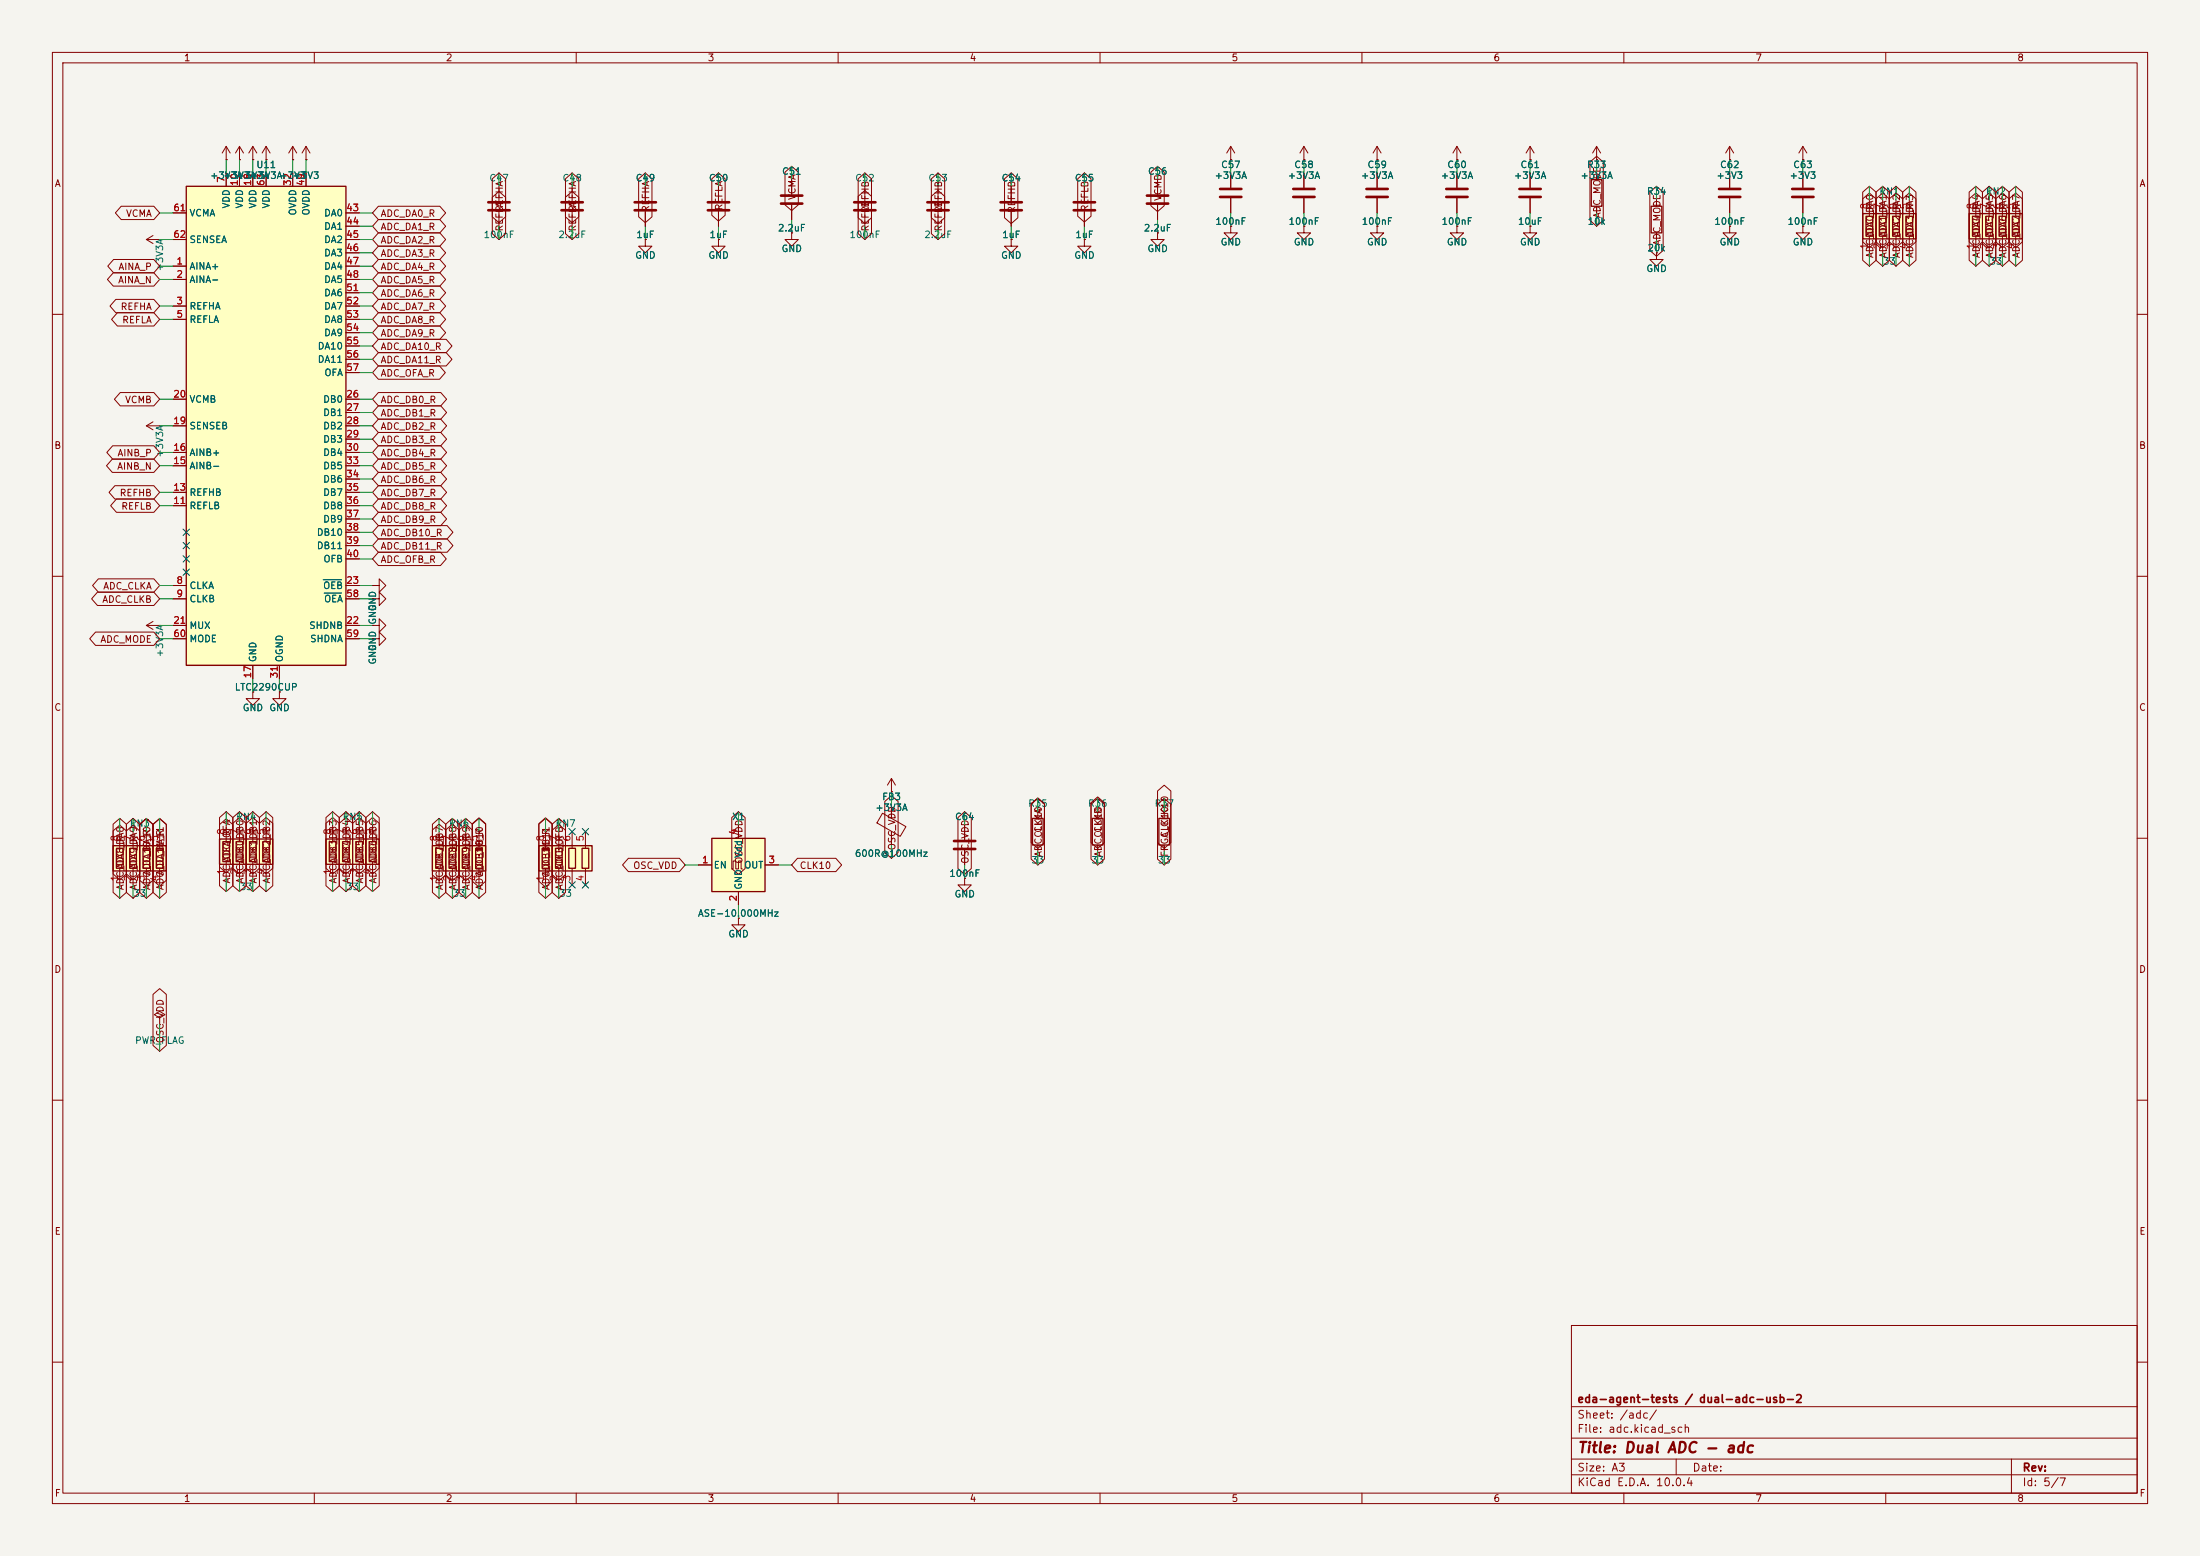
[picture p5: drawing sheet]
<svg xmlns="http://www.w3.org/2000/svg" width="420mm" height="297mm" viewBox="0 0 420 297" stroke-linecap="round" stroke-linejoin="round" font-family="sans-serif">
<path d="M0 0h420v297h-420z" fill="#f5f4ef" stroke="#f5f4ef" stroke-width=".19"/>
<g fill="none" stroke="#840000" stroke-width=".19">
<path d="M10 10h400v277h-400zM12 12h396v273h-396zM60 10v2M110 10v2M160 10v2M210 10v2M260 10v2M310 10v2M360 10v2M43.2 30.5h.1M43.2 27.9l-.8 1.3M43.2 27.9l.7 1.3"/>
<path d="M43.2 27.9v2.6M45.7 30.5h.1M45.7 27.9l-.7 1.3M45.7 27.9l.8 1.3M45.7 27.9v2.6M48.3 30.5h.1M48.3 27.9l-.8 1.3M48.3 27.9l.7 1.3M48.3 27.9v2.6M50.8 30.5h.1M50.8 27.9l-.8 1.3M50.8 27.9l.8 1.3"/>
<path d="M50.8 27.9v2.6M55.9 30.5h.1M55.9 27.9l-.8 1.3M55.9 27.9l.7 1.3M55.9 27.9v2.6M58.4 30.5h.1M58.4 27.9l-.7 1.3M58.4 27.9l.8 1.3M58.4 27.9v2.6M137.2 35.6v2.8M151.1 34.3v2.8M151.1 39.1v2.8"/>
<path d="M165.1 35.6v2.8M179.1 35.6v2.8M193 35.6v2.8M207 35.6v2.8M221 34.3v2.8M221 39.1v2.8M234.9 30.5h.1M234.9 27.9l-.7 1.3M234.9 27.9l.8 1.3M234.9 27.9v2.6M234.9 33v2.8M234.9 37.8v2.8"/>
<path d="M248.9 30.5h.1M248.9 27.9l-.7 1.3M248.9 27.9l.8 1.3M248.9 27.9v2.6M248.9 33v2.8M248.9 37.8v2.8M262.9 30.5h.1M262.9 27.9l-.8 1.3M262.9 27.9l.8 1.3M262.9 27.9v2.6M262.9 33v2.8M262.9 37.8v2.8"/>
<path d="M278.1 33v2.8M278.1 37.8v2.8M137.2 45.7v1.3h1.2l-1.2 1.3-1.3-1.3h1.3M137.2 45.7h.1M137.2 40.4v2.8M151.1 44.5v1.2h1.3l-1.3 1.3-1.2-1.3h1.2M151.1 44.5h.1M165.1 40.4v2.8M179.1 40.4v2.8M193 45.7v1.3h1.3l-1.3 1.3-1.2-1.3h1.2M193 45.7h.1M193 40.4v2.8"/>
<path d="M207 45.7v1.3h1.3l-1.3 1.3-1.3-1.3h1.3M207 45.7h.1M207 40.4v2.8M221 44.5v1.2h1.2l-1.2 1.3-1.3-1.3h1.3M221 44.5h.1M234.9 43.2v1.3h1.3l-1.3 1.2-1.2-1.2h1.2M234.9 43.2h.1M248.9 43.2v1.3h1.3l-1.3 1.2-1.3-1.2h1.3M248.9 43.2h.1M262.9 43.2v1.3h1.3l-1.3 1.2-1.3-1.2h1.3M262.9 43.2h.1M10 60h2"/>
<path d="M408 60h2M10 110h2M71.1 111.8h1.3v-1.3l1.3 1.3-1.3 1.2v-1.2M71.1 111.8h.1M71.1 119.4h1.3v-1.3l1.3 1.3-1.3 1.3v-1.3M71.1 119.4h.1M71.1 114.3h1.3v-1.3l1.3 1.3-1.3 1.3v-1.3M71.1 114.3h.1M408 110h2M71.1 121.9h1.3v-1.2l1.3 1.2-1.3 1.3v-1.3M71.1 121.9h.1M10 160h2"/>
<path d="M408 160h2M10 210h2M408 210h2M300 253h108v32h-108zM10 260h2M300 278.5h108M300 274.5h108M300 268.5h108M320 278.5v3M384 278.5v6.5M408 260h2M60 285v2"/>
<path d="M110 285v2M160 285v2M210 285v2M260 285v2M300 281.5h108M310 285v2M360 285v2"/>
</g>
<g fill="none" stroke="#840000" stroke-width=".51">
<path d="M135.1 38.6h4.1M149.1 37.3h4.1M149.1 38.9h4.1M163.1 38.6h4M177 38.6h4.1M191 38.6h4.1M205 38.6h4M218.9 37.3h4.1M218.9 38.9h4.1M232.9 36.1h4.1M232.9 37.6h4.1M246.9 36.1h4.1"/>
<path d="M246.9 37.6h4.1M260.9 36.1h4M260.9 37.6h4M276.1 36.1h4.1M276.1 37.6h4.1M135.1 40.1h4.1M163.1 40.1h4M177 40.1h4.1M191 40.1h4.1M205 40.1h4"/>
</g>
<path d="M375.9 40.8h10.2v4.8h-10.2z" fill="#ffffc2"/>
<path d="M375.9 40.8h10.2v4.8h-10.2zM376.6 41.3h1.2v3.8h-1.2zM379.1 41.3h1.3v3.8h-1.3zM381.6 41.3h1.3v3.8h-1.3zM384.2 41.3h1.2v3.8h-1.2zM197.1 156.2h2v5.1h-2zM208.5 156.2h2.1v5.1h-2.1zM221.2 156.2h2.1v5.1h-2.1z" fill="none" stroke="#840000" stroke-width=".25"/>
<g fill="none" stroke="#840000" stroke-width=".19">
<path d="M377.2 38.1v3.2M379.7 38.1v3.2M382.3 38.1v3.2M384.8 38.1v3.2M377.2 45.1v3.2M379.7 45.1v3.2M382.3 45.1v3.2M384.8 45.1v3.2M168.5 155.2l4.4 2.6-1 1.8-4.5-2.5zM170.2 151.1h.1M170.2 148.6l-.8 1.3M170.2 148.6l.7 1.3"/>
<path d="M170.2 148.6v2.5M170.2 153.7v2.5M170.2 158.7v2.6M184.1 157.5v2.8M198.1 154.9v1.3M209.5 154.9v1.3M222.2 154.9v1.3M184.1 167.6v1.3h1.3l-1.3 1.3-1.2-1.3h1.2M184.1 167.6h.1M184.1 162.3v2.8M198.1 161.3v1.3M209.5 161.3v1.3"/>
<path d="M222.2 161.3v1.3"/>
</g>
<path d="M182.1 160.5h4.1M182.1 162.1h4.1" fill="none" stroke="#840000" stroke-width=".51"/>
<path d="M102.9 161.4h10.1v4.8h-10.1z" fill="#ffffc2"/>
<path d="M102.9 161.4h10.1v4.8h-10.1zM103.5 161.9h1.3v3.8h-1.3zM106 161.9h1.3v3.8h-1.3zM108.6 161.9h1.3v3.8h-1.3zM111.1 161.9h1.3v3.8h-1.3z" fill="none" stroke="#840000" stroke-width=".25"/>
<path d="M104.1 158.8v3.1M106.7 158.8v3.1M109.2 158.8v3.1M111.8 158.8v3.1M104.1 165.7v3.2M106.7 165.7v3.2M109.2 165.7v3.2M111.8 165.7v3.2M141 175.3v1.2h1.2l-1.2 1.3-1.3-1.3h1.3M141 175.3h.1" fill="none" stroke="#840000" stroke-width=".19"/>
<path d="M135.9 160h10.1v10.2h-10.1z" fill="#ffffc2"/>
<path d="M135.9 160h10.1v10.2h-10.1z" fill="none" stroke="#840000" stroke-width=".25"/>
<path d="M141 157.5v2.5M133.3 165.1h2.6M139.7 165.9h.3v-1.6h.5v1.6h.5v-1.6h.5v1.6h.2M141 170.2v2.5M146 165.1h2.6" fill="none" stroke="#840000" stroke-width=".19"/>
<path d="M82.5 161.4h10.2v4.8h-10.2z" fill="#ffffc2"/>
<path d="M82.5 161.4h10.2v4.8h-10.2zM83.2 161.9h1.3v3.8h-1.3zM85.7 161.9h1.3v3.8h-1.3zM88.3 161.9h1.2v3.8h-1.2zM90.8 161.9h1.3v3.8h-1.3z" fill="none" stroke="#840000" stroke-width=".25"/>
<path d="M83.8 158.8v3.1M86.4 158.8v3.1M88.9 158.8v3.1M91.4 158.8v3.1M83.8 165.7v3.2M86.4 165.7v3.2M88.9 165.7v3.2M91.4 165.7v3.2" fill="none" stroke="#840000" stroke-width=".19"/>
<path d="M62.2 160.1h10.2v4.9h-10.2z" fill="#ffffc2"/>
<path d="M62.2 160.1h10.2v4.9h-10.2zM62.9 160.7h1.2v3.8h-1.2zM65.4 160.7h1.3v3.8h-1.3zM67.9 160.7h1.3v3.8h-1.3zM70.5 160.7h1.3v3.8h-1.3z" fill="none" stroke="#840000" stroke-width=".25"/>
<path d="M63.5 157.5v3.2M66 157.5v3.2M68.6 157.5v3.2M71.1 157.5v3.2M63.5 164.5v3.1M66 164.5v3.1M68.6 164.5v3.1M71.1 164.5v3.1" fill="none" stroke="#840000" stroke-width=".19"/>
<path d="M41.9 160.1h10.2v4.9h-10.2z" fill="#ffffc2"/>
<path d="M41.9 160.1h10.2v4.9h-10.2zM42.5 160.7h1.3v3.8h-1.3zM45.1 160.7h1.3v3.8h-1.3zM47.6 160.7h1.3v3.8h-1.3zM50.2 160.7h1.2v3.8h-1.2z" fill="none" stroke="#840000" stroke-width=".25"/>
<path d="M43.2 157.5v3.2M45.7 157.5v3.2M48.3 157.5v3.2M50.8 157.5v3.2M43.2 164.5v3.1M45.7 164.5v3.1M48.3 164.5v3.1M50.8 164.5v3.1" fill="none" stroke="#840000" stroke-width=".19"/>
<path d="M21.6 161.4h10.1v4.8h-10.1z" fill="#ffffc2"/>
<path d="M21.6 161.4h10.1v4.8h-10.1zM22.2 161.9h1.3v3.8h-1.3zM24.8 161.9h1.2v3.8h-1.2zM27.3 161.9h1.3v3.8h-1.3zM29.8 161.9h1.3v3.8h-1.3z" fill="none" stroke="#840000" stroke-width=".25"/>
<g fill="none" stroke="#840000" stroke-width=".19">
<path d="M278.1 30.5h.1M278.1 27.9l-.7 1.3M278.1 27.9l.8 1.3M278.1 27.9v2.6M22.9 158.8v3.1M25.4 158.8v3.1M27.9 158.8v3.1M30.5 158.8v3.1M22.9 165.7v3.2M25.4 165.7v3.2M27.9 165.7v3.2M30.5 165.7v3.2"/>
<path d="M30.5 194.3l1-.6-1-.7-1 .7 1 .6v1.3M30.5 195.6h.1"/>
</g>
<path d="M355.6 40.8h10.2v4.8h-10.2z" fill="#ffffc2"/>
<path d="M303.8 34.3h2v5.1h-2zM315.2 39.4h2v5.1h-2zM355.6 40.8h10.2v4.8h-10.2zM356.2 41.3h1.3v3.8h-1.3zM358.8 41.3h1.2v3.8h-1.2zM361.3 41.3h1.3v3.8h-1.3zM363.9 41.3h1.2v3.8h-1.2z" fill="none" stroke="#840000" stroke-width=".25"/>
<g fill="none" stroke="#840000" stroke-width=".19">
<path d="M292.1 30.5h.1M292.1 27.9l-.8 1.3M292.1 27.9l.8 1.3M292.1 27.9v2.6M292.1 33v2.8M292.1 37.8v2.8M304.8 30.5h.1M304.8 27.9l-.8 1.3M304.8 27.9l.8 1.3M304.8 27.9v2.6M304.8 33v1.3M304.8 39.4v1.2"/>
<path d="M316.2 38.1v1.3M330.2 30.5h.1M330.2 27.9l-.8 1.3M330.2 27.9l.8 1.3M330.2 27.9v2.6M330.2 33v2.8M330.2 37.8v2.8M344.2 30.5h.1M344.2 27.9l-.8 1.3M344.2 27.9l.7 1.3M344.2 27.9v2.6M344.2 33v2.8"/>
<path d="M344.2 37.8v2.8M356.9 38.1v3.2M359.4 38.1v3.2M361.9 38.1v3.2M364.5 38.1v3.2M27.9 45.7l1.3 .8M27.9 45.7h2.6M29.2 45l-1.3 .7M30.5 45.7h.1M278.1 43.2v1.3h1.3l-1.3 1.2-1.2-1.2h1.2M278.1 43.2h.1M292.1 43.2v1.3h1.3l-1.3 1.2-1.3-1.2h1.3"/>
<path d="M292.1 43.2h.1M316.2 48.3v1.2h1.3l-1.3 1.3-1.2-1.3h1.2M316.2 48.3h.1M316.2 44.5v1.2M330.2 43.2v1.3h1.3l-1.3 1.2-1.3-1.2h1.3M330.2 43.2h.1M344.2 43.2v1.3h1.2l-1.2 1.2-1.3-1.2h1.3M344.2 43.2h.1M356.9 45.1v3.2M359.4 45.1v3.2M361.9 45.1v3.2M364.5 45.1v3.2"/>
</g>
<path d="M290.1 36.1h4M290.1 37.6h4M328.2 36.1h4M328.2 37.6h4M342.1 36.1h4.1M342.1 37.6h4.1" fill="none" stroke="#840000" stroke-width=".51"/>
<path d="M35.6 35.6h30.4v91.4h-30.4z" fill="#ffffc2"/>
<path d="M35.6 35.6h30.4v91.4h-30.4z" fill="none" stroke="#840000" stroke-width=".25"/>
<g fill="none" stroke="#840000" stroke-width=".19">
<path d="M23.1 39.4h6.3l1.1 1.2-1.1 1.3h-6.3l-1.1-1.3zM43.2 30.5h.1M43.2 33v2.6M45.7 30.5h.1M45.7 33v2.6M48.3 30.5h.1M48.3 33v2.6M50.8 30.5h.1M50.8 33v2.6M55.9 30.5h.1M55.9 33v2.6M58.4 30.5h.1"/>
<path d="M58.4 33v2.6M72.2 39.4h11.8l1.1 1.2-1.1 1.3h-11.8l-1.1-1.3zM94 34.1l1.2-1.1 1.3 1.1v7.3l-1.3 1.1-1.2-1.1zM94 37.7l1.2-1.2 1.3 1.2v6.9l-1.3 1.1-1.2-1.1zM95.2 35.6v2.8M107.9 37.7l1.3-1.2 1.3 1.2v6.9l-1.3 1.1-1.3-1.1zM107.9 34.1l1.3-1.1 1.3 1.1v7.3l-1.3 1.1-1.3-1.1zM109.2 35.6v2.8M121.9 34.1l1.3-1.1 1.3 1.1v7.3l-1.3 1.1-1.3-1.1zM123.2 35.6v2.8M135.9 34.1l1.3-1.1 1.2 1.1v7l-1.2 1.1-1.3-1.1zM137.2 35.6v2.8"/>
<path d="M149.9 32.9l1.2-1.1 1.3 1.1v6.2l-1.3 1.1-1.2-1.1zM151.1 34.3v2.8M151.1 39.1v2.8M163.8 37.5l1.3-1.1 1.3 1.1v7.1l-1.3 1.1-1.3-1.1zM163.8 34.1l1.3-1.1 1.3 1.1v7.5l-1.3 1.1-1.3-1.1zM177.8 34.1l1.3-1.1 1.2 1.1v7.5l-1.2 1.1-1.3-1.1zM177.8 37.5l1.3-1.1 1.2 1.1v7.1l-1.2 1.1-1.3-1.1zM191.8 34.1l1.2-1.1 1.3 1.1v7.5l-1.3 1.1-1.2-1.1zM193 35.6v2.8M205.7 34.1l1.3-1.1 1.3 1.1v7.2l-1.3 1.1-1.3-1.1zM207 35.6v2.8M219.7 32.9l1.3-1.1 1.3 1.1v6.4l-1.3 1.1-1.3-1.1z"/>
<path d="M221 34.3v2.8M221 39.1v2.8M234.9 30.5h.1M234.9 33v2.8M234.9 37.8v2.8M248.9 30.5h.1M248.9 33v2.8M248.9 37.8v2.8M262.9 30.5h.1M262.9 33v2.8M262.9 37.8v2.8M278.1 30.5h.1"/>
<path d="M278.1 33v2.8M278.1 37.8v2.8M292.1 30.5h.1M292.1 33v2.8M292.1 37.8v2.8M303.5 30.9l1.3-1.1 1.3 1.1v11.2l-1.3 1.1-1.3-1.1zM304.8 30.5h.1M304.8 33v1.3M304.8 39.4v1.2M315 36.7l1.2-1.1 1.3 1.1v11.1l-1.3 1.1-1.2-1.1zM316.2 38.1v1.3M330.2 30.5h.1"/>
<path d="M330.2 33v2.8M330.2 37.8v2.8M344.2 30.5h.1M344.2 33v2.8M344.2 37.8v2.8M355.6 36.7l1.3-1.1 1.2 1.1v9.5l-1.2 1.1-1.3-1.1zM355.6 38l1.3-1.2 1.2 1.2v11.7l-1.2 1.1-1.3-1.1zM358.1 36.7l1.3-1.1 1.3 1.1v9.5l-1.3 1.1-1.3-1.1zM358.1 38l1.3-1.2 1.3 1.2v11.7l-1.3 1.1-1.3-1.1zM360.7 36.7l1.2-1.1 1.3 1.1v9.5l-1.3 1.1-1.2-1.1zM360.7 38l1.2-1.2 1.3 1.2v11.7l-1.3 1.1-1.2-1.1zM363.2 36.7l1.3-1.1 1.3 1.1v9.5l-1.3 1.1-1.3-1.1z"/>
<path d="M363.2 38l1.3-1.2 1.3 1.2v11.7l-1.3 1.1-1.3-1.1zM375.9 36.7l1.3-1.1 1.3 1.1v9.5l-1.3 1.1-1.3-1.1zM375.9 38l1.3-1.2 1.3 1.2v11.7l-1.3 1.1-1.3-1.1zM378.5 36.7l1.2-1.1 1.3 1.1v9.5l-1.3 1.1-1.2-1.1zM378.5 38l1.2-1.2 1.3 1.2v11.7l-1.3 1.1-1.2-1.1zM381 36.7l1.3-1.1 1.2 1.1v9.5l-1.2 1.1-1.3-1.1zM381 38l1.3-1.2 1.2 1.2v11.7l-1.2 1.1-1.3-1.1zM383.5 38l1.3-1.2 1.3 1.2v11.7l-1.3 1.1-1.3-1.1zM383.5 36.7l1.3-1.1 1.3 1.1v9.5l-1.3 1.1-1.3-1.1zM21.6 52.1h7.8l1.1 1.2-1.1 1.3h-7.8l-1.1-1.3zM21.7 49.5h7.7l1.1 1.3-1.1 1.3h-7.7l-1.1-1.3zM22.1 57.1h7.3l1.1 1.3-1.1 1.3h-7.3l-1.1-1.3z"/>
<path d="M22.4 59.7h7l1.1 1.3-1.1 1.2h-7l-1.1-1.2zM33 50.8h2.6M33 53.3h2.6M33 58.4h2.6M33 40.6h2.6M33 45.7h2.6M66 50.8h2.6M66 53.3h2.6M66 58.4h2.6M66 40.6h2.6M66 43.2h2.6M66 45.7h2.6"/>
<path d="M66 48.3h2.6M66 55.9h2.6M72.2 41.9h11.8l1.1 1.3-1.1 1.3h-11.8l-1.1-1.3zM72.2 44.4h11.8l1.1 1.3-1.1 1.3h-11.8l-1.1-1.3zM72.2 47h11.8l1.1 1.3-1.1 1.2h-11.8l-1.1-1.2zM72.2 49.5h11.8l1.1 1.3-1.1 1.3h-11.8l-1.1-1.3zM72.2 59.7h11.8l1.1 1.3-1.1 1.2h-11.8l-1.1-1.2zM72.2 57.1h11.8l1.1 1.3-1.1 1.3h-11.8l-1.1-1.3zM72.2 54.6h11.8l1.1 1.3-1.1 1.3h-11.8l-1.1-1.3zM72.2 52.1h11.8l1.1 1.2-1.1 1.3h-11.8l-1.1-1.3zM95.2 40.4v2.8M109.2 40.4v2.8"/>
<path d="M123.2 45.7v1.3h1.3l-1.3 1.3-1.3-1.3h1.3M123.2 45.7h.1M123.2 40.4v2.8M137.2 45.7h.1M137.2 40.4v2.8M151.1 44.5h.1M193 45.7h.1M193 40.4v2.8M207 45.7h.1M207 40.4v2.8M221 44.5h.1M234.9 43.2h.1"/>
<path d="M248.9 43.2h.1M262.9 43.2h.1M278.1 43.2h.1M292.1 43.2h.1M316.2 48.3h.1M316.2 44.5v1.2M330.2 43.2h.1M344.2 43.2h.1M23 74.9h6.4l1.1 1.3-1.1 1.3h-6.4l-1.2-1.3zM33 61h2.6M33 76.2h2.6M66 61h2.6"/>
<path d="M66 76.2h2.6M66 78.7h2.6M66 63.5h2.6M66 66h2.6M66 68.6h2.6M66 71.1h2.6M72.2 77.5h11.9l1.2 1.2-1.2 1.3h-11.9l-1.1-1.3zM72.2 74.9h11.9l1.2 1.3-1.2 1.3h-11.9l-1.1-1.3zM72.2 67.3h13l1.1 1.3-1.1 1.3h-13l-1.1-1.3zM72.2 64.8h13l1.1 1.2-1.1 1.3h-13l-1.1-1.3zM72.2 62.2h11.8l1.1 1.3-1.1 1.3h-11.8l-1.1-1.3zM72.2 69.8h11.7l1.1 1.3-1.1 1.3h-11.7l-1.1-1.3z"/>
<path d="M21.4 87.6h8l1.1 1.3-1.1 1.3h-8l-1.1-1.3zM21.5 85.1h7.9l1.1 1.3-1.1 1.2h-7.9l-1.1-1.2zM21.9 92.7h7.5l1.1 1.3-1.1 1.3h-7.5l-1.1-1.3zM22.2 95.2h7.2l1.1 1.3-1.1 1.3h-7.2l-1.1-1.3zM27.9 81.3h2.6M27.9 81.3l1.3 .7M29.2 80.5l-1.3 .8M30.5 81.3h.1M33 96.5h2.6M33 94h2.6M33 88.9h2.6M33 86.4h2.6"/>
<path d="M33 81.3h2.6M66 96.5h2.6M66 94h2.6M66 88.9h2.6M66 86.4h2.6M66 81.3h2.6M66 83.8h2.6M66 91.4h2.6M66 99.1h2.6M72.2 97.8h11.9l1.2 1.3-1.2 1.2h-11.9l-1.1-1.2zM72.2 95.2h11.9l1.2 1.3-1.2 1.3h-11.9l-1.1-1.3zM72.2 92.7h11.9l1.2 1.3-1.2 1.3h-11.9l-1.1-1.3z"/>
<path d="M72.2 90.2h11.9l1.2 1.2-1.2 1.3h-11.9l-1.1-1.3zM72.2 87.6h11.9l1.2 1.3-1.2 1.3h-11.9l-1.1-1.3zM72.2 85.1h11.9l1.2 1.3-1.2 1.2h-11.9l-1.1-1.2zM72.2 82.5h11.9l1.2 1.3-1.2 1.3h-11.9l-1.1-1.3zM72.2 80h11.9l1.2 1.3-1.2 1.3h-11.9l-1.1-1.3zM18.6 113h10.8l1.1 1.3-1.1 1.3h-10.8l-1.1-1.3zM18.8 110.5h10.6l1.1 1.3-1.1 1.2h-10.6l-1.1-1.2zM27.9 119.4h2.6M27.9 119.4l1.3 .7M29.2 118.6l-1.3 .8M30.5 119.4h.1M33 111.8h2.6"/>
<path d="M33 114.3h2.6M33 119.4h2.6M66 111.8h2.6M66 114.3h2.6M66 119.4h2.6M66 101.6h2.6M66 104.1h2.6M66 106.7h2.6M71.1 114.3h.1M71.1 119.4h.1M71.1 111.8h.1M72.2 105.4h11.9l1.1 1.3-1.1 1.3h-11.9l-1.1-1.3z"/>
<path d="M72.2 102.9h13.2l1.1 1.2-1.1 1.3h-13.2l-1.1-1.3zM72.2 100.3h13.2l1.1 1.3-1.1 1.3h-13.2l-1.1-1.3zM18.2 120.6h11.2l1.1 1.3-1.1 1.3h-11.2l-1.1-1.3zM33 121.9h2.6M48.3 132.1v1.3h1.2l-1.2 1.2-1.3-1.2h1.3M48.3 132.1h.1M48.3 127v2.5M53.3 132.1v1.3h1.3l-1.3 1.2-1.2-1.2h1.2M53.3 132.1h.1M53.3 127v2.5M66 121.9h2.6M71.1 121.9h.1"/>
<path d="M21.6 158.6l1.3-1.1 1.2 1.1v11.7l-1.2 1.2-1.3-1.2zM21.6 157.3l1.3-1.1 1.2 1.1v9.5l-1.2 1.1-1.3-1.1zM24.1 158.6l1.3-1.1 1.3 1.1v11.7l-1.3 1.2-1.3-1.2zM24.1 157.3l1.3-1.1 1.3 1.1v9.5l-1.3 1.1-1.3-1.1zM26.7 157.4l1.2-1.1 1.3 1.1v12.9l-1.3 1.2-1.2-1.2zM26.7 157.3l1.2-1.1 1.3 1.1v10.7l-1.3 1.1-1.2-1.1zM29.2 157.3l1.3-1.1 1.3 1.1v10.7l-1.3 1.1-1.3-1.1zM29.2 157.4l1.3-1.1 1.3 1.1v12.9l-1.3 1.2-1.3-1.2zM41.9 157.4l1.3-1.1 1.3 1.1v11.7l-1.3 1.1-1.3-1.1zM41.9 156.1l1.3-1.2 1.3 1.2v9.4l-1.3 1.1-1.3-1.1zM44.4 156.1l1.3-1.2 1.3 1.2v9.6l-1.3 1.1-1.3-1.1zM44.4 157.2l1.3-1.2 1.3 1.2v11.9l-1.3 1.1-1.3-1.1z"/>
<path d="M47 157.2l1.3-1.2 1.2 1.2v11.9l-1.2 1.1-1.3-1.1zM47 156.1l1.3-1.2 1.2 1.2v9.6l-1.2 1.1-1.3-1.1zM49.5 156.1l1.3-1.2 1.3 1.2v9.6l-1.3 1.1-1.3-1.1zM49.5 157.2l1.3-1.2 1.3 1.2v11.9l-1.3 1.1-1.3-1.1zM62.2 156.1l1.3-1.2 1.3 1.2v9.6l-1.3 1.1-1.3-1.1zM62.2 157.2l1.3-1.2 1.3 1.2v11.9l-1.3 1.1-1.3-1.1zM64.8 156.1l1.2-1.2 1.3 1.2v9.6l-1.3 1.1-1.2-1.1zM64.8 157.2l1.2-1.2 1.3 1.2v11.9l-1.3 1.1-1.2-1.1zM67.3 157.2l1.3-1.2 1.3 1.2v11.9l-1.3 1.1-1.3-1.1zM67.3 156.1l1.3-1.2 1.3 1.2v9.6l-1.3 1.1-1.3-1.1zM69.8 157.2l1.3-1.2 1.3 1.2v11.9l-1.3 1.1-1.3-1.1zM69.8 156.1l1.3-1.2 1.3 1.2v9.6l-1.3 1.1-1.3-1.1z"/>
<path d="M82.5 158.4l1.3-1.1 1.3 1.1v11.9l-1.3 1.2-1.3-1.2zM82.5 157.3l1.3-1.1 1.3 1.1v9.7l-1.3 1.1-1.3-1.1zM85.1 157.3l1.3-1.1 1.2 1.1v9.7l-1.2 1.1-1.3-1.1zM85.1 158.4l1.3-1.1 1.2 1.1v11.9l-1.2 1.2-1.3-1.2zM87.6 158.4l1.3-1.1 1.3 1.1v11.9l-1.3 1.2-1.3-1.2zM87.6 157.3l1.3-1.1 1.3 1.1v9.7l-1.3 1.1-1.3-1.1zM90.2 157.2l1.2-1.1 1.3 1.1v13.1l-1.3 1.2-1.2-1.2zM90.2 157.3l1.2-1.1 1.3 1.1v10.9l-1.3 1.1-1.2-1.1zM102.9 157.3l1.2-1.1 1.3 1.1v10.9l-1.3 1.1-1.2-1.1zM102.9 157.2l1.2-1.1 1.3 1.1v13.1l-1.3 1.2-1.2-1.2zM105.4 158.5l1.3-1.1 1.3 1.1v11.8l-1.3 1.2-1.3-1.2zM105.4 157.3l1.3-1.1 1.3 1.1v9.6l-1.3 1.2-1.3-1.2z"/>
<path d="M139.7 156.1l1.3-1.2 1.2 1.2v9.7l-1.2 1.1-1.3-1.1zM141 157.5v2.5M168.9 153l1.3-1.1 1.3 1.1v9.7l-1.3 1.1-1.3-1.1zM170.2 151.1h.1M170.2 153.7v2.5M170.2 158.8v2.5M182.9 156.1l1.2-1.2 1.3 1.2v9.7l-1.3 1.1-1.2-1.1zM184.1 157.5v2.8M196.8 153.4l1.3-1.1 1.3 1.1v10.6l-1.3 1.1-1.3-1.1zM196.8 153.5l1.3-1.1 1.3 1.1v7.3l-1.3 1.1-1.3-1.1zM208.3 153.2l1.2-1.1 1.3 1.1v10.8l-1.3 1.1-1.2-1.1zM208.3 153.5l1.2-1.1 1.3 1.1v7.3l-1.3 1.1-1.2-1.1z"/>
<path d="M221 151l1.2-1.1 1.3 1.1v13l-1.3 1.1-1.2-1.1zM221 153.5l1.2-1.1 1.3 1.1v7.3l-1.3 1.1-1.2-1.1zM120 163.8h9.7l1.1 1.3-1.1 1.3h-9.7l-1.2-1.3zM133.3 165.1h2.6M141 175.3h.1M141 170.2v2.5M146 165.1h2.6M152.2 163.8h7.4l1.1 1.3-1.1 1.3h-7.4l-1.1-1.3zM184.1 167.6h.1M184.1 162.3v2.8M29.2 189.8l1.3-1.1 1.3 1.1v9.7l-1.3 1.2-1.3-1.2z"/>
</g>
<path d="M61.7 110.7h3.5M61.9 113.2h3.3" fill="none" stroke="#006464" stroke-width=".19"/>
<path d="M93.2 38.6h4.1M107.2 38.6h4.1M121.2 38.6h4M93.2 40.1h4.1M107.2 40.1h4.1M121.2 40.1h4" fill="none" stroke="#840000" stroke-width=".51"/>
<g fill="none" stroke="#009600" stroke-width=".19">
<path d="M43.2 30.5v2.5M45.7 30.5v2.5M48.3 30.5v2.5M50.8 30.5v2.5M55.9 30.5v2.5M58.4 30.5v2.5M95.2 33v2.6M109.2 33v2.6M123.2 33v2.6M137.2 33v2.6M151.1 31.8v2.5M165.1 33v2.6"/>
<path d="M179.1 33v2.6M193 33v2.6M207 33v2.6M221 31.8v2.5M234.9 30.5v2.5M248.9 30.5v2.5M262.9 30.5v2.5M278.1 30.5v2.5M292.1 30.5v2.5M304.8 30.5v2.5M316.2 35.6v2.5M330.2 30.5v2.5"/>
<path d="M344.2 30.5v2.5M356.9 35.6v2.5M359.4 35.6v2.5M361.9 35.6v2.5M364.5 35.6v2.5M377.2 35.6v2.5M379.7 35.6v2.5M382.3 35.6v2.5M384.8 35.6v2.5M30.5 50.8h2.5M30.5 58.4h2.5M30.5 45.7h2.5"/>
<path d="M30.5 53.3h2.5M30.5 40.6h2.5M68.6 50.8h2.5M68.6 58.4h2.5M68.6 45.7h2.5M68.6 53.3h2.5M68.6 48.3h2.5M68.6 55.9h2.5M68.6 40.6h2.5M68.6 43.2h2.5M95.2 43.2v2.5M109.2 43.2v2.5"/>
<path d="M123.2 43.2v2.5M137.2 43.2v2.5M151.1 41.9v2.6M165.1 43.2v2.5M179.1 43.2v2.5M193 43.2v2.5M207 43.2v2.5M221 41.9v2.6M234.9 40.6v2.6M248.9 40.6v2.6M262.9 40.6v2.6M278.1 40.6v2.6"/>
<path d="M292.1 40.6v2.6M304.8 40.6v2.6M316.2 45.7v2.6M330.2 40.6v2.6M344.2 40.6v2.6M356.9 48.3v2.5M359.4 48.3v2.5M361.9 48.3v2.5M364.5 48.3v2.5M377.2 48.3v2.5M379.7 48.3v2.5M382.3 48.3v2.5"/>
<path d="M384.8 48.3v2.5M30.5 61h2.5M30.5 76.2h2.5M68.6 61h2.5M68.6 63.5h2.5M68.6 66h2.5M68.6 68.6h2.5M68.6 71.1h2.5M68.6 76.2h2.5M68.6 78.7h2.5M30.5 81.3h2.5M30.5 86.4h2.5"/>
<path d="M30.5 88.9h2.5M30.5 94h2.5M30.5 96.5h2.5M68.6 99.1h2.5M68.6 81.3h2.5M68.6 83.8h2.5M68.6 86.4h2.5M68.6 88.9h2.5M68.6 91.4h2.5M68.6 94h2.5M68.6 96.5h2.5M30.5 119.4h2.5"/>
<path d="M30.5 111.8h2.5M30.5 114.3h2.5M68.6 119.4h2.5M68.6 111.8h2.5M68.6 114.3h2.5M68.6 101.6h2.5M68.6 104.1h2.5M68.6 106.7h2.5M30.5 121.9h2.5M48.3 129.5v2.6M53.3 129.5v2.6M68.6 121.9h2.5"/>
<path d="M22.9 156.2v2.6M25.4 156.2v2.6M27.9 156.2v2.6M30.5 156.2v2.6M43.2 154.9v2.6M45.7 154.9v2.6M48.3 154.9v2.6M50.8 154.9v2.6M63.5 154.9v2.6M66 154.9v2.6M68.6 154.9v2.6M71.1 154.9v2.6"/>
<path d="M83.8 156.2v2.6M86.4 156.2v2.6M88.9 156.2v2.6M91.4 156.2v2.6M104.1 156.2v2.6M106.7 156.2v2.6M141 154.9v2.6M170.2 151.1v2.6M184.1 154.9v2.6M198.1 152.4v2.5M209.5 152.4v2.5M222.2 152.4v2.5"/>
<path d="M22.9 168.9v2.6M25.4 168.9v2.6M27.9 168.9v2.6M30.5 168.9v2.6M43.2 167.6v2.6M45.7 167.6v2.6M48.3 167.6v2.6M50.8 167.6v2.6M63.5 167.6v2.6M66 167.6v2.6M68.6 167.6v2.6M71.1 167.6v2.6"/>
<path d="M83.8 168.9v2.6M86.4 168.9v2.6M88.9 168.9v2.6M91.4 168.9v2.6M104.1 168.9v2.6M106.7 168.9v2.6M130.8 165.1h2.5M141 172.7v2.6M148.6 165.1h2.5M170.2 161.3v2.5M184.1 165.1v2.5M198.1 162.6v2.5"/>
<path d="M209.5 162.6v2.5M222.2 162.6v2.5M30.5 195.6v5.1"/>
</g>
<g fill="none" stroke="#000084" stroke-width=".19">
<path d="M35 101l1.2 1.2M35 103.5l1.2 1.2M35 106.1l1.2 1.2M35 108.6l1.2 1.2M36.2 101l-1.2 1.2M36.2 103.5l-1.2 1.2M36.2 106.1l-1.2 1.2M36.2 108.6l-1.2 1.2M108.6 158.1l1.2 1.3M109.8 158.1l-1.2 1.3M111.2 158.1l1.2 1.3M112.4 158.1l-1.2 1.3"/>
<path d="M108.6 168.3l1.2 1.2M109.8 168.3l-1.2 1.2M111.2 168.3l1.2 1.2M112.4 168.3l-1.2 1.2"/>
</g>
<text font-size="2" fill="#840000" x="301" y="277.8">Title: Dual ADC - adc</text>
<g font-size="1.5" fill="#840000">
<text x="301" y="268.1">eda-agent-tests / dual-adc-usb-2</text>
<text x="301" y="273.8">File: adc.kicad_sch</text>
<text x="301" y="271.1">Sheet: /adc/</text>
<text x="301" y="281.2">Size: A3</text>
<text x="323" y="281.2">Date:</text>
<text x="386" y="281.2">Rev:</text>
<text x="301" y="284">KiCad E.D.A. 10.0.4</text>
<text x="386" y="284">Id: 5/7</text>
</g>
<g font-size="1.3" fill="#840000">
<text x="35" y="12">1</text>
<text x="85" y="12">2</text>
<text x="135" y="12">3</text>
<text x="185" y="12">4</text>
<text x="235" y="12">5</text>
<text x="285" y="12">6</text>
<text x="335" y="12">7</text>
<text x="385" y="12">8</text>
<text x="10.3" y="36">A</text>
<text x="408.3" y="36">A</text>
<text x="23.9" y="41.7">VCMA</text>
<text x="72.5" y="41.7">ADC_DA0_R</text>
<text x="96.3" y="40.6" transform="rotate(-90 96.3 40.6)">REFHA</text>
<text x="110.3" y="40.6" transform="rotate(-90 110.3 40.6)">REFHA</text>
<text x="124.3" y="40.6" transform="rotate(-90 124.3 40.6)">REFHA</text>
<text x="138.2" y="40.3" transform="rotate(-90 138.2 40.3)">REFLA</text>
<text x="152.2" y="38.3" transform="rotate(-90 152.2 38.3)">VCMA</text>
<text x="166.2" y="40.8" transform="rotate(-90 166.2 40.8)">REFHB</text>
<text x="180.1" y="40.8" transform="rotate(-90 180.1 40.8)">REFHB</text>
<text x="194.1" y="40.8" transform="rotate(-90 194.1 40.8)">REFHB</text>
<text x="208.1" y="40.5" transform="rotate(-90 208.1 40.5)">REFLB</text>
<text x="222" y="38.5" transform="rotate(-90 222 38.5)">VCMB</text>
<text x="305.9" y="41.8" transform="rotate(-90 305.9 41.8)">ADC_MODE</text>
<text x="72.5" y="44.2">ADC_DA1_R</text>
<text x="72.5" y="46.8">ADC_DA2_R</text>
<text x="96.3" y="44.3" transform="rotate(-90 96.3 44.3)">REFLA</text>
<text x="110.3" y="44.3" transform="rotate(-90 110.3 44.3)">REFLA</text>
<text x="166.2" y="44.3" transform="rotate(-90 166.2 44.3)">REFLB</text>
<text x="180.1" y="44.3" transform="rotate(-90 180.1 44.3)">REFLB</text>
<text x="317.3" y="47" transform="rotate(-90 317.3 47)">ADC_MODE</text>
<text x="357.9" y="45.4" transform="rotate(-90 357.9 45.4)">ADC_DA0</text>
<text x="360.5" y="45.4" transform="rotate(-90 360.5 45.4)">ADC_DA1</text>
<text x="363" y="45.4" transform="rotate(-90 363 45.4)">ADC_DA2</text>
<text x="365.6" y="45.4" transform="rotate(-90 365.6 45.4)">ADC_DA3</text>
<text x="378.3" y="45.4" transform="rotate(-90 378.3 45.4)">ADC_DA4</text>
<text x="380.8" y="45.4" transform="rotate(-90 380.8 45.4)">ADC_DA5</text>
<text x="383.3" y="45.4" transform="rotate(-90 383.3 45.4)">ADC_DA6</text>
<text x="385.9" y="45.4" transform="rotate(-90 385.9 45.4)">ADC_DA7</text>
<text x="22.5" y="51.9">AINA_P</text>
<text x="72.5" y="49.3">ADC_DA3_R</text>
<text x="72.5" y="51.9">ADC_DA4_R</text>
<text x="357.9" y="49.4" transform="rotate(-90 357.9 49.4)">ADC_DA0_R</text>
<text x="360.5" y="49.4" transform="rotate(-90 360.5 49.4)">ADC_DA1_R</text>
<text x="363" y="49.4" transform="rotate(-90 363 49.4)">ADC_DA2_R</text>
<text x="365.6" y="49.4" transform="rotate(-90 365.6 49.4)">ADC_DA3_R</text>
<text x="378.3" y="49.4" transform="rotate(-90 378.3 49.4)">ADC_DA4_R</text>
<text x="380.8" y="49.4" transform="rotate(-90 380.8 49.4)">ADC_DA5_R</text>
<text x="383.3" y="49.4" transform="rotate(-90 383.3 49.4)">ADC_DA6_R</text>
<text x="385.9" y="49.4" transform="rotate(-90 385.9 49.4)">ADC_DA7_R</text>
<text x="22.4" y="54.4">AINA_N</text>
<text x="22.9" y="59.5">REFHA</text>
<text x="72.5" y="59.5">ADC_DA7_R</text>
<text x="72.5" y="56.9">ADC_DA6_R</text>
<text x="72.5" y="54.4">ADC_DA5_R</text>
<text x="23.2" y="62">REFLA</text>
<text x="72.5" y="64.6">ADC_DA9_R</text>
<text x="72.5" y="62">ADC_DA8_R</text>
<text x="72.5" y="69.6">ADC_DA11_R</text>
<text x="72.5" y="67.1">ADC_DA10_R</text>
<text x="23.8" y="77.3">VCMB</text>
<text x="72.5" y="77.3">ADC_DB0_R</text>
<text x="72.5" y="72.2">ADC_OFA_R</text>
<text x="72.5" y="82.3">ADC_DB2_R</text>
<text x="72.5" y="79.8">ADC_DB1_R</text>
<text x="10.3" y="86">B</text>
<text x="22.3" y="90">AINB_N</text>
<text x="22.3" y="87.4">AINB_P</text>
<text x="72.5" y="90">ADC_DB5_R</text>
<text x="72.5" y="87.4">ADC_DB4_R</text>
<text x="72.5" y="84.9">ADC_DB3_R</text>
<text x="408.2" y="86">B</text>
<text x="22.7" y="95">REFHB</text>
<text x="72.5" y="95">ADC_DB7_R</text>
<text x="72.5" y="92.5">ADC_DB6_R</text>
<text x="23" y="97.6">REFLB</text>
<text x="72.5" y="100.1">ADC_DB9_R</text>
<text x="72.5" y="97.6">ADC_DB8_R</text>
<text x="72.5" y="107.7">ADC_OFB_R</text>
<text x="72.5" y="105.2">ADC_DB11_R</text>
<text x="72.5" y="102.7">ADC_DB10_R</text>
<text x="19.6" y="112.8">ADC_CLKA</text>
<text x="19.4" y="115.4">ADC_CLKB</text>
<text x="19.1" y="123">ADC_MODE</text>
<text x="10.3" y="136">C</text>
<text x="408.2" y="136">C</text>
<text x="199.2" y="160" transform="rotate(-90 199.2 160)">CLK10</text>
<text x="210.6" y="160" transform="rotate(-90 210.6 160)">CLK10</text>
<text x="223.3" y="160" transform="rotate(-90 223.3 160)">CLK10</text>
<text x="23.9" y="166" transform="rotate(-90 23.9 166)">ADC_DA8</text>
<text x="26.5" y="166" transform="rotate(-90 26.5 166)">ADC_DA9</text>
<text x="29" y="167.2" transform="rotate(-90 29 167.2)">ADC_DA10</text>
<text x="31.5" y="167.2" transform="rotate(-90 31.5 167.2)">ADC_DA11</text>
<text x="44.2" y="164.7" transform="rotate(-90 44.2 164.7)">ADC_OFA</text>
<text x="46.8" y="164.9" transform="rotate(-90 46.8 164.9)">ADC_DB0</text>
<text x="49.3" y="164.9" transform="rotate(-90 49.3 164.9)">ADC_DB1</text>
<text x="51.9" y="164.9" transform="rotate(-90 51.9 164.9)">ADC_DB2</text>
<text x="64.6" y="164.9" transform="rotate(-90 64.6 164.9)">ADC_DB3</text>
<text x="67.1" y="164.9" transform="rotate(-90 67.1 164.9)">ADC_DB4</text>
<text x="69.6" y="164.9" transform="rotate(-90 69.6 164.9)">ADC_DB5</text>
<text x="72.2" y="164.9" transform="rotate(-90 72.2 164.9)">ADC_DB6</text>
<text x="84.9" y="166.2" transform="rotate(-90 84.9 166.2)">ADC_DB7</text>
<text x="87.4" y="166.2" transform="rotate(-90 87.4 166.2)">ADC_DB8</text>
<text x="90" y="166.2" transform="rotate(-90 90 166.2)">ADC_DB9</text>
<text x="92.5" y="167.4" transform="rotate(-90 92.5 167.4)">ADC_DB10</text>
<text x="105.2" y="167.4" transform="rotate(-90 105.2 167.4)">ADC_DB11</text>
<text x="107.7" y="166.1" transform="rotate(-90 107.7 166.1)">ADC_OFB</text>
<text x="120.8" y="166.2">OSC_VDD</text>
<text x="152.6" y="166.2">CLK10</text>
<text x="171.2" y="162.4" transform="rotate(-90 171.2 162.4)">OSC_VDD</text>
<text x="185.2" y="165" transform="rotate(-90 185.2 165)">OSC_VDD</text>
<text x="199.2" y="163.7" transform="rotate(-90 199.2 163.7)">ADC_CLKA</text>
<text x="210.6" y="163.7" transform="rotate(-90 210.6 163.7)">ADC_CLKB</text>
<text x="223.3" y="163.7" transform="rotate(-90 223.3 163.7)">FPGA_CLK10</text>
<text x="23.9" y="170" transform="rotate(-90 23.9 170)">ADC_DA8_R</text>
<text x="26.5" y="170" transform="rotate(-90 26.5 170)">ADC_DA9_R</text>
<text x="29" y="170" transform="rotate(-90 29 170)">ADC_DA10_R</text>
<text x="31.5" y="170" transform="rotate(-90 31.5 170)">ADC_DA11_R</text>
<text x="44.2" y="168.8" transform="rotate(-90 44.2 168.8)">ADC_OFA_R</text>
<text x="46.8" y="168.8" transform="rotate(-90 46.8 168.8)">ADC_DB0_R</text>
<text x="49.3" y="168.8" transform="rotate(-90 49.3 168.8)">ADC_DB1_R</text>
<text x="51.9" y="168.8" transform="rotate(-90 51.9 168.8)">ADC_DB2_R</text>
<text x="64.6" y="168.8" transform="rotate(-90 64.6 168.8)">ADC_DB3_R</text>
<text x="67.1" y="168.8" transform="rotate(-90 67.1 168.8)">ADC_DB4_R</text>
<text x="69.6" y="168.8" transform="rotate(-90 69.6 168.8)">ADC_DB5_R</text>
<text x="72.2" y="168.8" transform="rotate(-90 72.2 168.8)">ADC_DB6_R</text>
<text x="84.9" y="170" transform="rotate(-90 84.9 170)">ADC_DB7_R</text>
<text x="87.4" y="170" transform="rotate(-90 87.4 170)">ADC_DB8_R</text>
<text x="90" y="170" transform="rotate(-90 90 170)">ADC_DB9_R</text>
<text x="92.5" y="170" transform="rotate(-90 92.5 170)">ADC_DB10_R</text>
<text x="105.2" y="170" transform="rotate(-90 105.2 170)">ADC_DB11_R</text>
<text x="107.7" y="170" transform="rotate(-90 107.7 170)">ADC_OFB_R</text>
<text x="10.3" y="186">D</text>
<text x="408.2" y="186">D</text>
<text x="31.5" y="199.2" transform="rotate(-90 31.5 199.2)">OSC_VDD</text>
<text x="10.3" y="236">E</text>
<text x="408.3" y="236">E</text>
<text x="10.3" y="286">F</text>
<text x="35" y="287">1</text>
<text x="85" y="287">2</text>
<text x="135" y="287">3</text>
<text x="185" y="287">4</text>
<text x="235" y="287">5</text>
<text x="285" y="287">6</text>
<text x="335" y="287">7</text>
<text x="385" y="287">8</text>
<text x="408.3" y="286">F</text>
</g>
<g font-size="1.3" fill="#006464">
<text x="40" y="34.5">+3V3A</text>
<text x="42.5" y="34.5">+3V3A</text>
<text x="45.1" y="34.5">+3V3A</text>
<text x="47.6" y="34.5">+3V3A</text>
<text x="48.8" y="32.4">U11</text>
<text x="53.2" y="34.5">+3V3</text>
<text x="55.8" y="34.5">+3V3</text>
<text x="93.3" y="34.9">C47</text>
<text x="107.3" y="34.9">C48</text>
<text x="121.2" y="34.9">C49</text>
<text x="135.2" y="34.9">C50</text>
<text x="149.2" y="33.7">C51</text>
<text x="163.2" y="34.9">C52</text>
<text x="177.1" y="34.9">C53</text>
<text x="191.1" y="34.9">C54</text>
<text x="205.1" y="34.9">C55</text>
<text x="219" y="33.7">C56</text>
<text x="231.8" y="34.5">+3V3A</text>
<text x="233" y="32.4">C57</text>
<text x="245.7" y="34.5">+3V3A</text>
<text x="247" y="32.4">C58</text>
<text x="259.7" y="34.5">+3V3A</text>
<text x="260.9" y="32.4">C59</text>
<text x="274.9" y="34.5">+3V3A</text>
<text x="276.2" y="32.4">C60</text>
<text x="288.9" y="34.5">+3V3A</text>
<text x="290.2" y="32.4">C61</text>
<text x="301.6" y="34.5">+3V3A</text>
<text x="302.9" y="32.4">R33</text>
<text x="327.6" y="34.5">+3V3</text>
<text x="328.3" y="32.4">C62</text>
<text x="341.5" y="34.5">+3V3</text>
<text x="342.2" y="32.4">C63</text>
<text x="36.1" y="41.6">VCMA</text>
<text x="44.2" y="39.9" transform="rotate(-90 44.2 39.9)">VDD</text>
<text x="46.7" y="39.9" transform="rotate(-90 46.7 39.9)">VDD</text>
<text x="49.2" y="39.9" transform="rotate(-90 49.2 39.9)">VDD</text>
<text x="51.8" y="39.9" transform="rotate(-90 51.8 39.9)">VDD</text>
<text x="56.9" y="41.2" transform="rotate(-90 56.9 41.2)">OVDD</text>
<text x="59.4" y="41.2" transform="rotate(-90 59.4 41.2)">OVDD</text>
<text x="61.8" y="41.6">DA0</text>
<text x="314.3" y="37.5">R34</text>
<text x="358.7" y="37.5">RN1</text>
<text x="379" y="37.5">RN2</text>
<text x="36.1" y="46.7">SENSEA</text>
<text x="61.8" y="44.2">DA1</text>
<text x="61.8" y="46.7">DA2</text>
<text x="92.2" y="45.8">100nF</text>
<text x="106.5" y="45.8">2.2uF</text>
<text x="121.4" y="45.8">1uF</text>
<text x="135.3" y="45.8">1uF</text>
<text x="148.4" y="44.5">2.2uF</text>
<text x="162.1" y="45.8">100nF</text>
<text x="176.3" y="45.8">2.2uF</text>
<text x="191.2" y="45.8">1uF</text>
<text x="205.2" y="45.8">1uF</text>
<text x="218.2" y="44.5">2.2uF</text>
<text x="231.9" y="43.2">100nF</text>
<text x="232.9" y="47.2">GND</text>
<text x="245.9" y="43.2">100nF</text>
<text x="246.9" y="47.2">GND</text>
<text x="259.9" y="43.2">100nF</text>
<text x="260.9" y="47.2">GND</text>
<text x="275.1" y="43.2">100nF</text>
<text x="276.1" y="47.2">GND</text>
<text x="289.7" y="43.2">10uF</text>
<text x="290.1" y="47.2">GND</text>
<text x="303" y="43.2">10k</text>
<text x="327.2" y="43.2">100nF</text>
<text x="328.2" y="47.2">GND</text>
<text x="341.1" y="43.2">100nF</text>
<text x="342.1" y="47.2">GND</text>
<text x="31.5" y="51.9" transform="rotate(-90 31.5 51.9)">+3V3A</text>
<text x="36.1" y="51.8">AINA+</text>
<text x="61.8" y="49.2">DA3</text>
<text x="61.8" y="51.8">DA4</text>
<text x="121.2" y="49.7">GND</text>
<text x="135.1" y="49.7">GND</text>
<text x="149.1" y="48.4">GND</text>
<text x="191" y="49.7">GND</text>
<text x="205" y="49.7">GND</text>
<text x="218.9" y="48.4">GND</text>
<text x="314.2" y="52.2">GND</text>
<text x="314.4" y="48.3">20k</text>
<text x="359.4" y="50.8">33</text>
<text x="379.7" y="50.8">33</text>
<text x="36.1" y="54.3">AINA-</text>
<text x="36.1" y="59.4">REFHA</text>
<text x="61.8" y="54.3">DA5</text>
<text x="61.8" y="56.9">DA6</text>
<text x="61.8" y="59.4">DA7</text>
<text x="36.1" y="61.9">REFLA</text>
<text x="61.8" y="61.9">DA8</text>
<text x="61.8" y="64.5">DA9</text>
<text x="60.6" y="67">DA10</text>
<text x="60.6" y="69.6">DA11</text>
<text x="36.1" y="77.2">VCMB</text>
<text x="61.6" y="77.2">DB0</text>
<text x="61.8" y="72.1">OFA</text>
<text x="36.1" y="82.3">SENSEB</text>
<text x="61.6" y="79.7">DB1</text>
<text x="61.6" y="82.3">DB2</text>
<text x="31.5" y="87.5" transform="rotate(-90 31.5 87.5)">+3V3A</text>
<text x="36.1" y="89.9">AINB-</text>
<text x="36.1" y="87.3">AINB+</text>
<text x="61.6" y="84.8">DB3</text>
<text x="61.6" y="87.3">DB4</text>
<text x="61.6" y="89.9">DB5</text>
<text x="36.1" y="95">REFHB</text>
<text x="61.6" y="92.4">DB6</text>
<text x="61.6" y="95">DB7</text>
<text x="36.1" y="97.5">REFLB</text>
<text x="61.6" y="97.5">DB8</text>
<text x="61.6" y="100">DB9</text>
<text x="60.4" y="102.6">DB10</text>
<text x="60.4" y="105.1">DB11</text>
<text x="61.6" y="107.7">OFB</text>
<text x="36.1" y="112.7">CLKA</text>
<text x="61.6" y="112.7">OEB</text>
<text x="36.1" y="115.3">CLKB</text>
<text x="61.8" y="115.3">OEA</text>
<text x="72.1" y="119.3" transform="rotate(-90 72.1 119.3)">GND</text>
<text x="72.1" y="116.8" transform="rotate(-90 72.1 116.8)">GND</text>
<text x="31.5" y="125.6" transform="rotate(-90 31.5 125.6)">+3V3A</text>
<text x="36.1" y="120.4">MUX</text>
<text x="36.1" y="122.9">MODE</text>
<text x="58.9" y="120.4">SHDNB</text>
<text x="59.1" y="122.9">SHDNA</text>
<text x="72.1" y="124.4" transform="rotate(-90 72.1 124.4)">GND</text>
<text x="49.2" y="126.5" transform="rotate(-90 49.2 126.5)">GND</text>
<text x="54.3" y="126.5" transform="rotate(-90 54.3 126.5)">OGND</text>
<text x="72.1" y="127" transform="rotate(-90 72.1 127)">GND</text>
<text x="44.7" y="132.1">LTC2290CUP</text>
<text x="46.2" y="136.1">GND</text>
<text x="51.3" y="136.1">GND</text>
<text x="167" y="155.1">+3V3A</text>
<text x="168.3" y="153">FB3</text>
<text x="196.2" y="154.3">R35</text>
<text x="207.6" y="154.3">R36</text>
<text x="220.3" y="154.3">R37</text>
<text x="24.7" y="158.1">RN3</text>
<text x="45" y="156.9">RN4</text>
<text x="65.3" y="156.9">RN5</text>
<text x="85.6" y="158.1">RN6</text>
<text x="105.9" y="158.1">RN7</text>
<text x="139.7" y="156.9">X1</text>
<text x="182.2" y="156.9">C64</text>
<text x="136.1" y="166.1">EN</text>
<text x="141.9" y="163.9" transform="rotate(-90 141.9 163.9)">Vdd</text>
<text x="142" y="166.1">OUT</text>
<text x="163.1" y="163.9">600R@100MHz</text>
<text x="181.1" y="167.7">100nF</text>
<text x="196.8" y="165.1">33</text>
<text x="208.2" y="165.1">33</text>
<text x="220.9" y="165.1">33</text>
<text x="25.4" y="171.5">33</text>
<text x="45.7" y="170.2">33</text>
<text x="66" y="170.2">33</text>
<text x="86.3" y="171.5">33</text>
<text x="106.6" y="171.5">33</text>
<text x="141.9" y="169.9" transform="rotate(-90 141.9 169.9)">GND OSC_VDD</text>
<text x="141.9" y="169.9" transform="rotate(-90 141.9 169.9)">GND</text>
<text x="182.1" y="171.6">GND</text>
<text x="133.1" y="175.3">ASE-10.000MHz</text>
<text x="138.9" y="179.2">GND</text>
<text x="25.7" y="199.6">PWR_FLAG</text>
</g>
<g font-size="1.3" fill="#a90000">
<text x="43.2" y="35" transform="rotate(-90 43.2 35)">7</text>
<text x="45.7" y="35.6" transform="rotate(-90 45.7 35.6)">10</text>
<text x="48.2" y="35.6" transform="rotate(-90 48.2 35.6)">18</text>
<text x="50.8" y="35.6" transform="rotate(-90 50.8 35.6)">63</text>
<text x="55.9" y="35.6" transform="rotate(-90 55.9 35.6)">32</text>
<text x="58.4" y="35.6" transform="rotate(-90 58.4 35.6)">49</text>
<text x="33" y="40.6">61</text>
<text x="66" y="40.6">43</text>
<text x="356.8" y="40.1" transform="rotate(-90 356.8 40.1)">8</text>
<text x="359.4" y="40.1" transform="rotate(-90 359.4 40.1)">7</text>
<text x="361.9" y="40.1" transform="rotate(-90 361.9 40.1)">6</text>
<text x="364.5" y="40.1" transform="rotate(-90 364.5 40.1)">5</text>
<text x="377.2" y="40.1" transform="rotate(-90 377.2 40.1)">8</text>
<text x="379.7" y="40.1" transform="rotate(-90 379.7 40.1)">7</text>
<text x="382.2" y="40.1" transform="rotate(-90 382.2 40.1)">6</text>
<text x="384.8" y="40.1" transform="rotate(-90 384.8 40.1)">5</text>
<text x="33" y="45.7">62</text>
<text x="66" y="43.2">44</text>
<text x="66" y="45.7">45</text>
<text x="356.8" y="47.7" transform="rotate(-90 356.8 47.7)">1</text>
<text x="359.4" y="47.7" transform="rotate(-90 359.4 47.7)">2</text>
<text x="361.9" y="47.7" transform="rotate(-90 361.9 47.7)">3</text>
<text x="364.5" y="47.7" transform="rotate(-90 364.5 47.7)">4</text>
<text x="377.2" y="47.7" transform="rotate(-90 377.2 47.7)">1</text>
<text x="379.7" y="47.7" transform="rotate(-90 379.7 47.7)">2</text>
<text x="382.2" y="47.7" transform="rotate(-90 382.2 47.7)">3</text>
<text x="384.8" y="47.7" transform="rotate(-90 384.8 47.7)">4</text>
<text x="33.6" y="50.8">1</text>
<text x="33.6" y="53.3">2</text>
<text x="66" y="48.2">46</text>
<text x="66" y="50.8">47</text>
<text x="66" y="53.3">48</text>
<text x="33.6" y="58.4">3</text>
<text x="66" y="55.9">51</text>
<text x="66" y="58.4">52</text>
<text x="33.6" y="60.9">5</text>
<text x="66" y="60.9">53</text>
<text x="66" y="63.5">54</text>
<text x="66" y="66">55</text>
<text x="66" y="68.6">56</text>
<text x="66" y="71.1">57</text>
<text x="33" y="76.2">20</text>
<text x="66" y="76.2">26</text>
<text x="33" y="81.3">19</text>
<text x="66" y="78.7">27</text>
<text x="66" y="81.3">28</text>
<text x="66" y="83.8">29</text>
<text x="33" y="88.9">15</text>
<text x="33" y="86.3">16</text>
<text x="66" y="86.3">30</text>
<text x="66" y="88.9">33</text>
<text x="33" y="94">13</text>
<text x="66" y="91.4">34</text>
<text x="66" y="94">35</text>
<text x="33" y="96.5">11</text>
<text x="66" y="96.5">36</text>
<text x="66" y="99">37</text>
<text x="66" y="101.6">38</text>
<text x="66" y="104.1">39</text>
<text x="66" y="106.7">40</text>
<text x="33.6" y="111.7">8</text>
<text x="66" y="111.7">23</text>
<text x="33" y="119.4">21</text>
<text x="33.6" y="114.3">9</text>
<text x="66" y="119.4">22</text>
<text x="66" y="114.3">58</text>
<text x="33" y="121.9">60</text>
<text x="66" y="121.9">59</text>
<text x="48.2" y="129.6" transform="rotate(-90 48.2 129.6)">17</text>
<text x="53.3" y="129.6" transform="rotate(-90 53.3 129.6)">31</text>
<text x="22.8" y="160.7" transform="rotate(-90 22.8 160.7)">8</text>
<text x="25.4" y="160.7" transform="rotate(-90 25.4 160.7)">7</text>
<text x="27.9" y="160.7" transform="rotate(-90 27.9 160.7)">6</text>
<text x="30.5" y="160.7" transform="rotate(-90 30.5 160.7)">5</text>
<text x="43.2" y="159.5" transform="rotate(-90 43.2 159.5)">8</text>
<text x="45.7" y="159.5" transform="rotate(-90 45.7 159.5)">7</text>
<text x="48.2" y="159.5" transform="rotate(-90 48.2 159.5)">6</text>
<text x="50.8" y="159.5" transform="rotate(-90 50.8 159.5)">5</text>
<text x="63.5" y="159.5" transform="rotate(-90 63.5 159.5)">8</text>
<text x="66" y="159.5" transform="rotate(-90 66 159.5)">7</text>
<text x="68.6" y="159.5" transform="rotate(-90 68.6 159.5)">6</text>
<text x="71.1" y="159.5" transform="rotate(-90 71.1 159.5)">5</text>
<text x="83.8" y="160.7" transform="rotate(-90 83.8 160.7)">8</text>
<text x="86.3" y="160.7" transform="rotate(-90 86.3 160.7)">7</text>
<text x="88.9" y="160.7" transform="rotate(-90 88.9 160.7)">6</text>
<text x="91.4" y="160.7" transform="rotate(-90 91.4 160.7)">5</text>
<text x="104.1" y="160.7" transform="rotate(-90 104.1 160.7)">8</text>
<text x="106.7" y="160.7" transform="rotate(-90 106.7 160.7)">7</text>
<text x="109.2" y="160.7" transform="rotate(-90 109.2 160.7)">6</text>
<text x="111.7" y="160.7" transform="rotate(-90 111.7 160.7)">5</text>
<text x="140.9" y="159.5" transform="rotate(-90 140.9 159.5)">4</text>
<text x="43.2" y="167.1" transform="rotate(-90 43.2 167.1)">1</text>
<text x="45.7" y="167.1" transform="rotate(-90 45.7 167.1)">2</text>
<text x="48.2" y="167.1" transform="rotate(-90 48.2 167.1)">3</text>
<text x="50.8" y="167.1" transform="rotate(-90 50.8 167.1)">4</text>
<text x="63.5" y="167.1" transform="rotate(-90 63.5 167.1)">1</text>
<text x="66" y="167.1" transform="rotate(-90 66 167.1)">2</text>
<text x="68.6" y="167.1" transform="rotate(-90 68.6 167.1)">3</text>
<text x="71.1" y="167.1" transform="rotate(-90 71.1 167.1)">4</text>
<text x="133.9" y="165.1">1</text>
<text x="146.6" y="165.1">3</text>
<text x="22.8" y="168.3" transform="rotate(-90 22.8 168.3)">1</text>
<text x="25.4" y="168.3" transform="rotate(-90 25.4 168.3)">2</text>
<text x="27.9" y="168.3" transform="rotate(-90 27.9 168.3)">3</text>
<text x="30.5" y="168.3" transform="rotate(-90 30.5 168.3)">4</text>
<text x="83.8" y="168.3" transform="rotate(-90 83.8 168.3)">1</text>
<text x="86.3" y="168.3" transform="rotate(-90 86.3 168.3)">2</text>
<text x="88.9" y="168.3" transform="rotate(-90 88.9 168.3)">3</text>
<text x="91.4" y="168.3" transform="rotate(-90 91.4 168.3)">4</text>
<text x="104.1" y="168.3" transform="rotate(-90 104.1 168.3)">1</text>
<text x="106.7" y="168.3" transform="rotate(-90 106.7 168.3)">2</text>
<text x="109.2" y="168.3" transform="rotate(-90 109.2 168.3)">3</text>
<text x="111.7" y="168.3" transform="rotate(-90 111.7 168.3)">4</text>
<text x="140.9" y="172.2" transform="rotate(-90 140.9 172.2)">2</text>
</g>
</svg>
